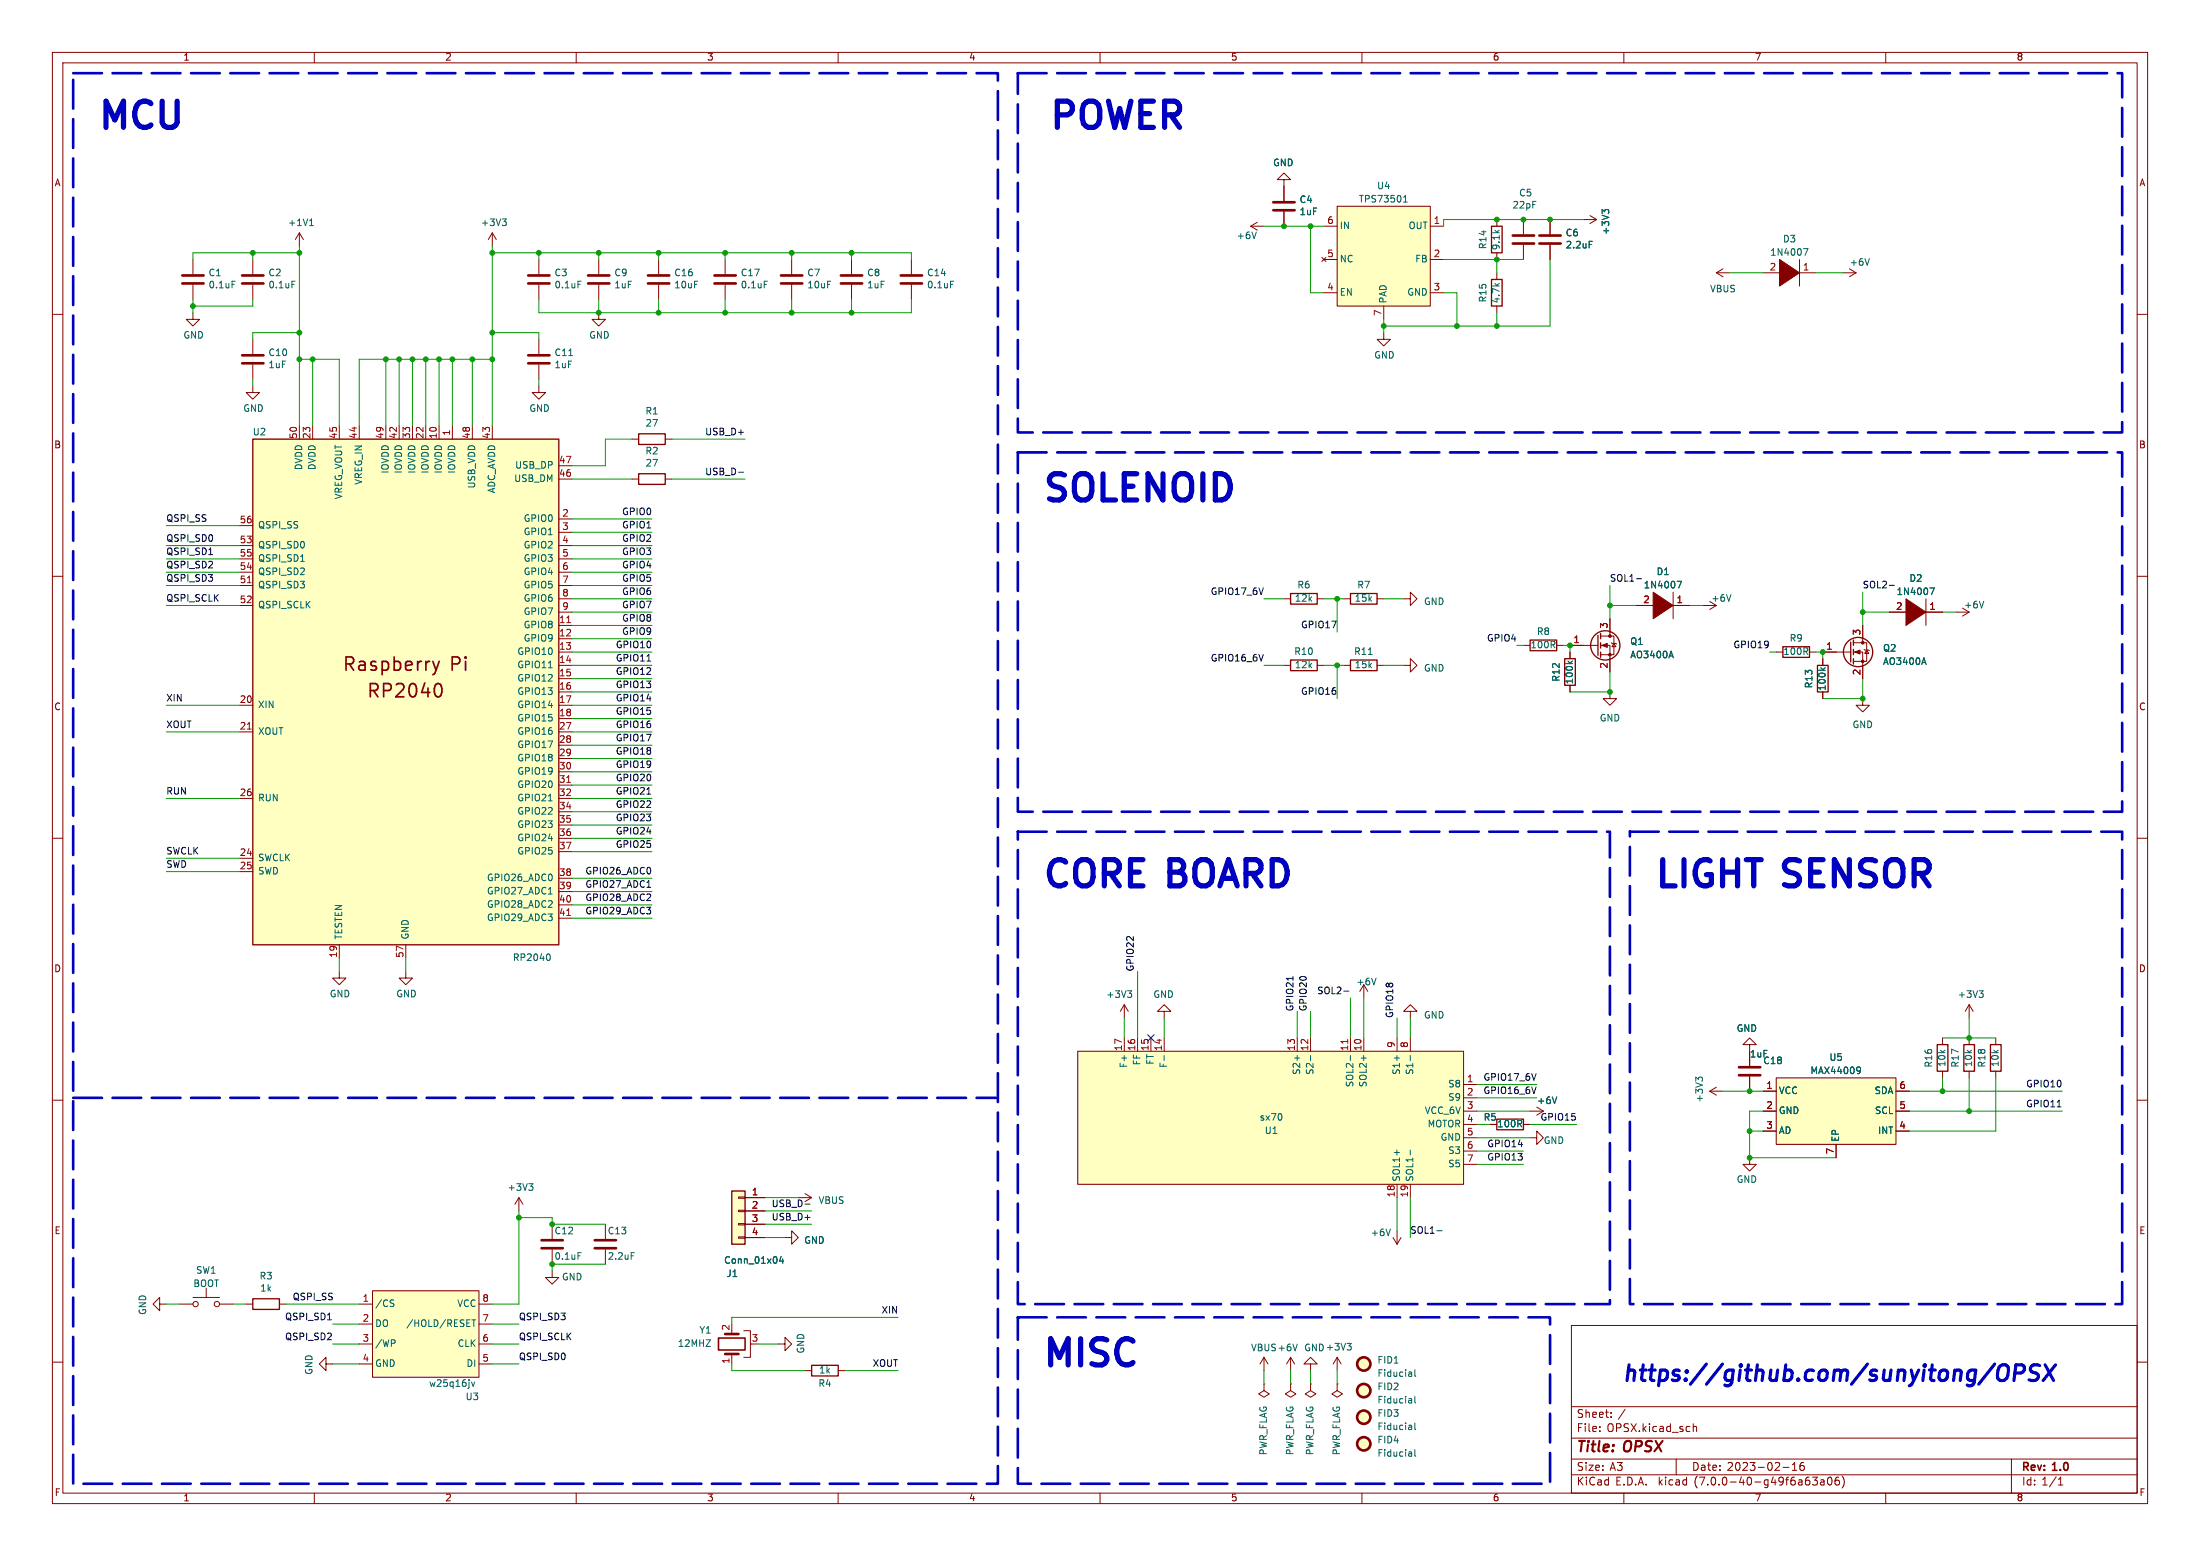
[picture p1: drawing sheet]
<svg xmlns="http://www.w3.org/2000/svg" width="420mm" height="297mm" viewBox="0 0 420 297" stroke-linecap="round" stroke-linejoin="round" font-family="sans-serif">
<g fill="none" stroke="#840000" stroke-width=".19">
<path d="M10 10h400v277h-400zM12 12h396v273h-396zM60 10v2M110 10v2M160 10v2M210 10v2M260 10v2M310 10v2M360 10v2M245.1 34.3h1.3l-1.3-1.3-1.3 1.3h1.3v4.1M255.3 39.4h17.7v19h-17.7zM10 60h2"/>
<path d="M36.8 59.7v1.3h1.3l-1.3 1.2-1.2-1.2h1.2M36.8 49.5v2.8M36.8 54.4v2.8M48.3 49.5v2.8M48.3 54.4v2.8M57.1 44.5v2.5M57.1 44.5l-.7 1.2M57.1 44.5l.8 1.2M94 44.5v2.5M94 44.5l-.8 1.2M94 44.5l.7 1.2M102.9 49.5v2.8"/>
<path d="M102.9 54.4v2.8M114.3 59.7v1.3h1.3l-1.3 1.2-1.3-1.2h1.3M114.3 49.5v2.8M114.3 54.4v2.8M125.7 49.5v2.8M125.7 54.4v2.8M138.4 49.5v2.8M138.4 54.4v2.8M151.1 49.5v2.8M151.1 54.4v2.8M162.6 49.5v2.8M162.6 54.4v2.8"/>
<path d="M174 49.5v2.8M174 54.4v2.8M238.8 43.2h2.5M238.8 43.2l1.2 .7M240 42.4l-1.2 .8M245.1 40.4v2.8M252.3 49.1l.8 .8M252.7 43.2h2.6M252.7 49.5h2.6M252.7 55.9h2.6M253.1 49.1l-.8 .8M264.2 58.4v2.6"/>
<path d="M273 43.2h2.6M273 49.5h2.6M273 55.9h2.6M285.7 41.9v1.3M285.7 48.3v1.2M285.7 52.1v1.2M285.7 58.4v1.3M290.8 41.9v2.8M290.8 46.7v2.8M295.9 41.9v2.8M295.9 46.7v2.8M302.3 41.9h2.5"/>
<path d="M303.5 41.1l1.3 .8M304.8 41.9l-1.3 .8M327.7 52.1h2.5M327.7 52.1l1.2 .7M328.9 51.3l-1.2 .8M336.5 52.1h3.9M342.9 52.1h3.8M343.5 49.5v5.1M351.8 52.1h2.5M353.1 51.3l1.2 .8M354.3 52.1l-1.2 .7M408 60h2"/>
<path d="M48.3 73.7v1.2h1.2l-1.2 1.3-1.3-1.3h1.3M48.3 64.8v2.8M48.3 69.6v2.8M102.9 73.7v1.2h1.2l-1.2 1.3-1.3-1.3h1.3M102.9 64.8v2.8M102.9 69.6v2.8M264.2 63.5v1.3h1.2l-1.2 1.2-1.3-1.2h1.3M57.1 81.3v2.5M59.7 81.3v2.5M64.8 81.3v2.5M68.6 81.3v2.5M73.7 81.3v2.5"/>
<path d="M76.2 81.3v2.5M78.7 81.3v2.5M81.3 81.3v2.5M83.8 81.3v2.5M86.4 81.3v2.5M90.2 81.3v2.5M94 81.3v2.5M106.7 99.1h2.5M106.7 91.4h2.5M106.7 88.9h2.5M120.6 91.4h1.3M120.6 83.8h1.3"/>
<path d="M127 91.4h1.3M127 83.8h1.3M10 110h2M45.7 115.6h2.6M45.7 104.1h2.6M45.7 106.7h2.6M45.7 111.8h2.6M45.7 109.2h2.6M45.7 100.3h2.6M106.7 119.4h2.5M106.7 101.6h2.5M106.7 104.1h2.5"/>
<path d="M106.7 106.7h2.5M106.7 111.8h2.5M106.7 109.2h2.5M106.7 114.3h2.5M106.7 116.8h2.5M245.1 114.3h1.3M251.5 114.3h1.2M256.5 114.3h1.3M262.9 114.3h1.3M268 114.3h1.2v-1.3l1.3 1.3-1.3 1.3v-1.3M307.3 118.1v3.3M312.4 115.6h3.8"/>
<path d="M318.8 115.6h3.8M319.4 113v5.1M325.1 115.6h2.6l-1.3 .7M355.6 119.4v3.3M360.7 116.8h3.8M367 116.8h3.8M367.7 114.3v5.1M373.4 116.8h2.5l-1.3 .8M408 110h2M45.7 134.6h2.6M45.7 139.7h2.6M106.7 124.5h2.5"/>
<path d="M106.7 121.9h2.5M106.7 127h2.5M106.7 129.5h2.5M106.7 132.1h2.5M106.7 134.6h2.5M106.7 137.2h2.5M106.7 139.7h2.5M245.1 127h1.3M251.5 127h1.2M256.5 127h1.3M262.9 127h1.3M268 127h1.2v-1.3l1.3 1.3-1.3 1.3v-1.3"/>
<path d="M290.8 123.2h1.3M297.2 123.2h1.2M299.7 123.2h5.4M299.7 124.5v1.2M299.7 130.8v1.3M305.6 123.2h1.7v5.1M305.6 121.4h2.5v3.6h-2.5M307.3 132.1v1.3h1.3l-1.3 1.2-1.2-1.2h1.2M307.6 122.7l1 .2M308.1 122.8l.4 .6h-.8zM339.1 124.5h1.3M345.4 124.5h1.3"/>
<path d="M348 125.7v1.3M348 132.1v1.3M348 124.5h5.3M353.8 124.5h1.8v5M353.8 122.7h2.6v3.5h-2.6M355.6 133.4v1.2h1.3l-1.3 1.3-1.3-1.3h1.3M355.9 124l1 .2M356.4 124.1l.3 .6h-.7zM10 160h2M45.7 152.4h2.6M106.7 152.4h2.5M106.7 142.2h2.5"/>
<path d="M106.7 144.8h2.5M106.7 147.3h2.5M106.7 149.9h2.5M106.7 154.9h2.5M106.7 157.5h2.5M408 160h2M45.7 163.8h2.6M45.7 166.4h2.6M106.7 160h2.5M106.7 162.6h2.5M106.7 167.6h2.5M106.7 170.2h2.5"/>
<path d="M106.7 172.7h2.5M106.7 175.3h2.5M64.8 185.4v1.3h1.2l-1.2 1.3-1.3-1.3h1.3M64.8 180.3v2.6M77.5 185.4v1.3h1.2l-1.2 1.3-1.3-1.3h1.3M77.5 180.3v2.6M214.6 191.8v2.5M214.6 198.1v2.6M214.6 191.8l-.7 1.2M214.6 191.8l.8 1.2M217.2 198.1v2.6M219.7 198.1v2.6"/>
<path d="M222.2 193h1.3l-1.3-1.2-1.2 1.2h1.2v1.3M222.2 198.1v2.6M247.6 198.1v2.6M250.2 198.1v2.6M257.8 198.1v2.6M260.3 188v2.5M260.3 198.1v2.6M260.3 188l-.7 1.2M260.3 188l.8 1.2M266.7 198.1v2.6M269.2 193h1.3l-1.3-1.2-1.2 1.2h1.2v1.3M269.2 198.1v2.6"/>
<path d="M334 199.4h1.3l-1.3-1.3-1.3 1.3h1.3v4.1M370.8 198.1v1.3M375.9 191.8l-.7 1.2M375.9 191.8v2.5M375.9 198.1v1.3M375.9 191.8l.8 1.2M381 198.1v1.3M10 210h2M205.7 200.7h73.7v25.4h-73.7zM279.4 212.1h2.5M279.4 207h2.5M279.4 209.6h2.5"/>
<path d="M279.4 214.6h2.5M279.4 217.2h2.5M279.4 219.7h2.5M290.8 214.6h1.3M292.1 217.2h1.3v-1.3l1.2 1.3-1.2 1.2v-1.2M292.1 212.1h2.5M293.4 211.3l1.2 .8M294.6 212.1l-1.2 .8M326.4 208.3l1.3 .7M326.4 208.3h2.5M327.7 207.5l-1.3 .8M334 205.5v2.8"/>
<path d="M336.5 208.3h2.6M336.5 212.1h2.6M336.5 215.9h2.6M339.1 205.7h22.8v12.7h-22.8zM350.5 218.4v2.6M361.9 208.3h2.6M361.9 212.1h2.6M361.9 215.9h2.6M370.8 204.5v1.2M375.9 204.5v1.2M381 204.5v1.2M408 210h2"/>
<path d="M99.1 228.6l-.8 1.3M99.1 228.6v2.5M99.1 228.6l.7 1.3M105.4 233.7v2.8M105.4 238.5v2.8M115.6 233.7v2.8M115.6 238.5v2.8M141 236.1h1.2v.2h-1.2zM141 233.6h1.2v.2h-1.2zM141 231h1.2v.3h-1.2zM141 228.5h1.2v.2h-1.2zM142.2 228.6h3.8"/>
<path d="M142.2 231.1h3.8M142.2 233.7h3.8M142.2 236.2h3.8M149.9 236.2h1.2v1.3l1.3-1.3-1.3-1.3v1.3M152.4 228.6h2.5M153.7 227.8l1.2 .8M154.9 228.6l-1.2 .8M265.9 236.2l.8 1.3M266.7 226.1v2.5M266.7 234.9v2.6M267.5 236.2l-.8 1.3M269.2 226.1v2.5"/>
<path d="M279.4 222.2h2.5M334 221v1.2h1.3l-1.3 1.3-1.3-1.3h1.3M10 260h2M30.5 248.9v-1.3l-1.3 1.3 1.3 1.3v-1.3h1.2M34.3 248.9h2.5M36.8 247.6h5.1M39.4 245.9v1.7M41.9 248.9h2.5M47 248.9h1.3M53.3 248.9h1.3M68.6 248.9h2.5M68.6 252.7h2.5"/>
<path d="M68.6 256.5h2.5M71.1 246.4h20.3v16.5h-20.3zM91.4 248.9h2.6M91.4 252.7h2.6M91.4 256.5h2.6M105.4 242.6v1.2h1.3l-1.3 1.3-1.3-1.3h1.3M139.7 254v.6M139.7 258.4v1.9M142 254h1.3v5.1h-1.3M148.6 256.5h1.3v-1.2l1.2 1.2-1.2 1.3v-1.3M241.3 259.1l.8 1.2M241.3 259.1v2.5"/>
<path d="M241.3 259.1l-.8 1.2M246.4 259.1l-.8 1.2M246.4 259.1v2.5M246.4 259.1l.7 1.2M255.3 259.1l-.8 1.2M255.3 259.1v2.5M255.3 259.1l.7 1.2M300 253h108v32h-108zM408 260h2M62.2 260.3v-1.2l-1.2 1.2 1.2 1.3v-1.3h1.3M68.6 260.3h2.5M91.4 260.3h2.6"/>
<path d="M153.7 261.6h1.2M160 261.6h1.3M241.3 264.2v1.2l1 .7-1 .6-1-.6 1-.7M241.3 264.2h.1M246.4 264.2v1.2l1 .7-1 .6-1-.6 1-.7M246.4 264.2h.1M250.2 264.2v1.2l1 .7-1 .6-1-.6 1-.7M250.2 264.2h.1M250.2 260.3h1.3l-1.3-1.2-1.3 1.2h1.3v1.3M255.3 264.2v1.2l1 .7-1 .6-1-.6 1-.7M255.3 264.2h.1M300 278.5h108"/>
<path d="M300 274.5h108M300 268.5h108M305.4 273.1v.2M305.4 272.3v.2M307.6 270.4v.2M307.6 269.6v.2M320 278.5v3M323.2 271.8v1.5M323.2 272.4l.3-.1h.3l.1 1M342.2 279.6l.4-.4v1.5M344.3 279.2a.59 .59 0 0 0-.7 .6v.6l.1 .2 .5 .1 .2-.2 .1-.5-.2-.2-.4-.1-.3 .3M384 278.5v6.5"/>
<path d="M60 285v2M110 285v2M160 285v2M210 285v2M260 285v2M300 281.5h108M310 285v2M340.4 280.1h1.1M342.2 280.7h.8M346 282h.9l-.5 .5 .5 .2v.6l-.2 .2-.6-.1M347.6 282.5h.6v1M348.2 282.8l-.5 .1a.29 .29 0 0 0-.2 .3 .29 .29 0 0 0 .2 .3l.5-.1"/>
<path d="M349 282.1l.2-.1a.8 .8 0 0 1 .6 .7 .8 .8 0 0 1-.6 .8l-.2-.2-.1-.4zM351 282a.59 .59 0 0 0-.7 .6v.6l.1 .2 .5 .1 .2-.2 .1-.5-.2-.2-.4-.1-.3 .3M351.7 281.7a1.72 1.72 0 0 1 0 2.3M360 285v2M393 283.5h.8M393 282.4l.4-.4v1.5"/>
<circle cx="37.3" cy="248.9" r=".51"/>
<circle cx="41.4" cy="248.9" r=".51"/>
</g>
<g fill="none" stroke="#840000" stroke-width=".51">
<path d="M243.1 38.6h4M34.8 54.1h4.1M34.8 52.6h4.1M46.2 54.1h4.1M46.2 52.6h4.1M100.8 54.1h4.1M100.8 52.6h4.1M112.3 54.1h4M112.3 52.6h4M123.7 54.1h4.1M123.7 52.6h4.1M136.4 54.1h4.1"/>
<path d="M136.4 52.6h4.1M149.1 54.1h4.1M149.1 52.6h4.1M160.5 54.1h4.1M160.5 52.6h4.1M172 54.1h4M172 52.6h4M243.1 40.1h4M288.8 46.5h4.1M288.8 45h4.1M293.9 46.5h4M293.9 45h4"/>
<path d="M46.2 69.3h4.1M46.2 67.8h4.1M100.8 69.3h4.1M100.8 67.8h4.1M332 205.2h4M332 203.7h4M103.4 238.3h4M103.4 236.7h4M113.5 238.3h4.1M113.5 236.7h4.1M138.4 258.4h2.6M138.4 254.6h2.6"/>
<circle cx="260.4" cy="275.6" r="1.27"/>
<circle cx="260.4" cy="265.4" r="1.27"/>
<circle cx="260.4" cy="270.5" r="1.27"/>
<circle cx="260.4" cy="260.3" r="1.27"/>
</g>
<path d="M137.2 255.4h5v2.3h-5z" fill="none" stroke="#840000" stroke-width=".3"/>
<g fill="none" stroke="#006464" stroke-width=".19">
<path d="M267.9 38.6h.8M267.9 37.7l.4-.4v1.3M44.3 53.7h.6M55.7 53.7h.6M59.1 43.1h.7M59.3 42l.2-.2v1.3M95.9 41.8h.8l-.5 .5M96.4 42.3l.3 .2v.3l-.3 .3M110.3 53.7h.6M145.9 53.7h.6M181.5 53.7h.6M239.8 44.3l-.4 1.3"/>
<path d="M303.4 46.1h.6M306.3 40.4l-.4-.4v.8M306.3 40.2l.3-.2h.3l.2 .2M344.3 47.5h.8l-.5 1.2M356.9 49.4l-.4 1.2M320.2 111h.8l-.5 1.2M330.5 113.5l-.5 1.3M368.4 112.2h.9l-.6 1.3M378.7 114.8l-.4 1.2M104.7 127.5h.7M299.3 126.2l.5 .5M300.2 126.2l-.5 .3"/>
<path d="M319 124.3l.4 1.3M347.6 127.5l.5 .4M348.4 127.5l-.4 .3M367.3 125.6l.4 1.2M104.7 152.9h.7M104.7 170.6h.7M104.7 182.1a.79 .79 0 0 1 0 1.2M215.3 189.1h.7l-.4 .5M215.8 189.6l.2 .2v.3l-.2 .3M262.7 186.7l-.4 1.3M377.8 189.1h.8l-.4 .5M378.4 189.6l.2 .2v.3l-.2 .3"/>
<path d="M222.2 201.5v.9M244.7 212.8v.8M247.6 201.5v.9M250.2 201.5v.9M257.8 201.5v.9M260.3 201.5v.9M266.7 201.5v.9M269.2 201.5v.9M269.2 219.5v1M297.2 209.4l-.4 1.3M324.2 206l-.5-.4v.8M324.2 205.8l.3-.2h.3l.2 .2"/>
<path d="M354.7 203.7h.4l.1 .2-.1 .7-.3 .3M355.2 204.2l-.1 .2-.4 .1M101 225.9h.7l-.4 .5M101.5 226.4l.2 .3v.3l-.2 .2M110.3 239.1h.6M120.5 239.1h.6M149.1 239.8l-.3 .9h.8M265.4 234.6l-.4 1.3M75 248.1l.2 .1M75.1 248.8l.1 .2-.1 .3M90.1 251.9h.7M90.4 251.9v1.3"/>
<path d="M149.4 240.3v.8M247.7 256.6l-.5 1.2M257.2 256.4h.7l-.4 .5M257.7 256.9l.2 .2v.4l-.2 .2M90 263.8l.3 .8 .3-.8M269.4 261.9l.1 .8M269.4 267l.1 .8M269.4 272.1l.1 .8M269.4 277.2l.1 .8M269.5 262.7h-.1M269.5 262.2h-.1M269.5 277.9l-.1 .1"/>
<path d="M269.5 277.4l-.1 .1M269.5 272.8l-.1 .1M269.5 272.3l-.1 .1M269.5 267.7l-.1 .1M269.5 267.3h-.1M270.1 261.5v1l.2 .2M270.1 266.5v1.1l.2 .2M270.1 271.6v1.1l.2 .2M270.1 276.7v1.1l.2 .2"/>
</g>
<g fill="none" stroke="#840000" stroke-width=".25">
<path d="M284.7 53.3h2.1v5.1h-2.1zM284.7 43.2h2.1v5.1h-2.1zM48.3 83.8h58.4v96.5h-58.4zM121.9 90.4h5.1v2.1h-5.1zM121.9 82.8h5.1v2h-5.1zM246.4 113.3h5.1v2h-5.1zM257.8 113.3h5.1v2h-5.1zM246.4 126h5.1v2h-5.1zM257.8 126h5.1v2h-5.1zM292.1 122.2h5.1v2h-5.1zM298.7 125.7h2v5.1h-2zM305.1 121.3v3.8"/>
<path d="M305.6 120.9v1M305.6 122.7v1M305.6 124.5v1M340.4 123.4h5v2.1h-5zM347 127h2v5.1h-2zM353.3 122.6v3.8M353.8 122.2v1M353.8 124v1M353.8 125.7v1M369.8 199.4h2.1v5.1h-2.1zM374.9 199.4h2v5.1h-2zM380 199.4h2v5.1h-2z"/>
<path d="M285.7 213.6h5.1v2h-5.1zM139.7 227.3h2.5v10.2h-2.5zM48.3 247.9h5v2h-5zM154.9 260.6h5.1v2h-5.1z"/>
<circle cx="306.5" cy="123.2" r="2.79"/>
<circle cx="354.7" cy="124.5" r="2.79"/>
</g>
<g fill="#ffffc2" stroke="#ffffc2" stroke-width=".19">
<path d="M71.1 246.4h20.3v16.5h-20.3z"/>
<path d="M48.3 83.8h58.4v96.5h-58.4z"/>
<path d="M255.3 39.4h17.7v19h-17.7z"/>
<path d="M339.1 205.7h22.8v12.7h-22.8z"/>
<path d="M205.7 200.7h73.7v25.4h-73.7z"/>
<path d="M139.7 227.3h2.5v10.2h-2.5z"/>
<circle cx="260.4" cy="260.3" r="1.27"/>
<circle cx="260.4" cy="275.6" r="1.27"/>
<circle cx="260.4" cy="270.5" r="1.27"/>
<circle cx="260.4" cy="265.4" r="1.27"/>
</g>
<path d="M82.6 126.2l.6 1.7M83.2 127.9l-.2 .6-.4 .3M83.8 130.5a1.59 1.59 0 0 1 0 2.5M83.8 126.2l-.6 1.7" fill="none" stroke="#840000" stroke-width=".32"/>
<path d="M47.2 111.2h.8M108.2 118.8h.7M47.2 139.2h.8M108.2 149.3h.7M108.2 174.7h.7M257.3 198.4v.7" fill="none" stroke="#a90000" stroke-width=".19"/>
<g fill="#840000" stroke="#840000" stroke-width=".19">
<path d="M339.7 49.5l3.8 2.6-3.8 2.5z"/>
<path d="M315.6 113l3.8 2.6-3.8 2.5z"/>
<path d="M305.8 123.2l1-.4v.8z"/>
<path d="M363.9 114.3l3.8 2.5-3.8 2.6z"/>
<path d="M354.1 124.5l1-.4v.7z"/>
<circle cx="307.3" cy="125" r=".25"/>
<circle cx="307.3" cy="121.4" r=".25"/>
<circle cx="355.6" cy="126.2" r=".25"/>
<circle cx="355.6" cy="122.7" r=".25"/>
</g>
<g fill="none" stroke="#0f0f0f" stroke-width=".19">
<path d="M141 90.1h.9M241.2 112.2l-.4 1.3M312.4 110.5h1M360.7 111.7h.9M123.5 126.2h.7M241.2 124.9l-.4 1.3M123.5 151.6h.7M123.5 169.4h.7M256.5 189.2h1M293.2 204.9l-.4 1.3M293.2 207.5l-.4 1.2M392.7 211.3h.8"/>
<path d="M153.7 229.8h.9M274.3 234.9h1M62.5 251.9h.8"/>
</g>
<path d="M382 260.6l.3-.1h.5l.3 .1a2.13 2.13 0 0 1-.3 2.8l-.9 .1M384.6 262.1h1.2a.83 .83 0 0 0 .7-.7 .83 .83 0 0 0-.5-.9h-1.2l-.3 3M389.4 260.6a1.27 1.27 0 0 0-1.6 .2 .67 .67 0 0 0 .3 1.1l.5 .2a.73 .73 0 0 1 .6 .8 .73 .73 0 0 1-.7 .6l-1.2-.1M390.4 260.5l1.6 3M392.4 260.5l-2.4 3" fill="none" stroke="#0000c2" stroke-width=".6"/>
<path d="M14 14h176.5v269.2h-176.5v-269.2M194.3 14h210.8v68.6h-210.8v-68.6M194.3 86.4h210.8v68.5h-210.8v-68.5M194.3 158.8h113v90.1h-113v-90.1M311.1 158.8h94v90.1h-94v-90.1M14 209.6h176.5M194.3 251.5h101.6v31.7h-101.6v-31.7" fill="none" stroke="#0000c2" stroke-width=".5" stroke-dasharray="5.5 2"/>
<g fill="none" stroke="#009600" stroke-width=".19">
<path d="M36.8 57.2v2.5M48.3 48.3v1.2M48.3 57.2v1.2h-11.5M57.1 48.3h-20.3v1.2M57.1 47v34.3M94 47v34.3M94 48.3h80v1.2M102.9 48.3v1.2M102.9 57.2v2.5h71.1v-2.5M114.3 48.3v1.2M114.3 57.2v2.5M125.7 48.3v1.2"/>
<path d="M125.7 57.2v2.5M138.4 48.3v1.2M138.4 57.2v2.5M151.1 48.3v1.2M151.1 57.2v2.5M162.6 48.3v1.2M162.6 57.2v2.5M241.3 43.2h11.4M250.2 43.2v12.7h2.5M275.6 49.5h15.2M275.6 55.9h2.5v6.3M285.7 49.5v2.6"/>
<path d="M285.7 59.7v2.5M295.9 49.5v12.7h-31.7M302.3 41.9h-26.7v1.3M330.2 52.1h6.3M346.7 52.1h5.1M48.3 72.4v1.3M57.1 63.5h-8.8v1.3M57.1 68.6h7.7v12.7M59.7 68.6v12.7M73.7 68.6v12.7M76.2 68.6v12.7M78.7 68.6v12.7"/>
<path d="M81.3 68.6v12.7M83.8 68.6v12.7M86.4 68.6v12.7M90.2 68.6v12.7M94 63.5h8.9v1.3M94 68.6h-25.4v12.7M102.9 72.4v1.3M264.2 61v2.5M109.2 91.4h11.4M109.2 99.1h15.3M120.6 83.8h-5v5.1h-6.4M128.3 83.8h13.9"/>
<path d="M128.3 91.4h13.9M31.7 115.6h14M31.7 104.1h14M31.7 100.3h14M31.7 111.8h14M31.7 109.2h14M31.7 106.7h14M109.2 114.3h15.3M109.2 104.1h15.3M109.2 116.8h15.3M109.2 111.8h15.3M109.2 109.2h15.3"/>
<path d="M109.2 106.7h15.3M109.2 101.6h15.3M109.2 119.4h15.3M241.3 114.3h3.8M252.7 114.3h3.8M255.3 114.3v6.4M264.2 114.3h3.8M307.3 115.6h5.1M307.3 111.8v6.3M322.6 115.6h2.5M355.6 113v6.4M355.6 116.8h5.1"/>
<path d="M370.8 116.8h2.6M31.7 134.6h14M31.7 139.7h14M109.2 127h15.3M109.2 134.6h15.3M109.2 139.7h15.3M109.2 132.1h15.3M109.2 124.5h15.3M109.2 137.2h15.3M109.2 129.5h15.3M109.2 121.9h15.3M241.3 127h3.8"/>
<path d="M252.7 127h3.8M255.3 127v6.4M264.2 127h3.8M289.6 123.2h1.2M298.4 123.2h1.3v1.3M307.3 128.3v3.8h-7.6M337.8 124.5h1.3M346.7 124.5h1.3v1.2M355.6 129.5v3.9h-7.6M31.7 152.4h14M109.2 152.4h15.3M109.2 144.8h15.3"/>
<path d="M109.2 142.2h15.3M109.2 154.9h15.3M109.2 147.3h15.3M109.2 149.9h15.3M109.2 157.5h15.3M31.7 163.8h14M31.7 166.4h14M109.2 160h15.3M109.2 162.6h15.3M109.2 167.6h15.3M109.2 175.3h15.3M109.2 170.2h15.3"/>
<path d="M109.2 172.7h15.3M64.8 182.9v2.5M77.5 182.9v2.5M214.6 194.3v3.8M217.2 185.4v12.7M222.2 194.3v3.8M247.6 193v5.1M250.2 193v5.1M257.8 190.5v7.6M260.3 190.5v7.6M266.7 194.3v3.8M269.2 194.3v3.8"/>
<path d="M370.8 198.1h10.2M375.9 194.3v3.8M281.9 219.7h8.9M281.9 209.6h11.5M281.9 217.2h10.2M281.9 212.1h10.2M281.9 214.6h2.6M281.9 207h11.5M292.1 214.6h8.9M328.9 208.3h7.6M334 215.9h2.5M336.5 212.1h-2.5v8.9h16.5"/>
<path d="M364.5 212.1h29.2M364.5 208.3h29.2M370.8 205.7v2.6M375.9 205.7v6.4M381 205.7v10.2h-16.5M99.1 232.4h6.3v1.3h10.2M99.1 231.1v17.8h-5.1M146 228.6h6.4M146 231.1h8.9M146 233.7h8.9M146 236.2h3.9M266.7 228.6v6.3"/>
<path d="M269.2 228.6v7.6M281.9 222.2h8.9M31.7 248.9h2.6M44.4 248.9h2.6M54.6 248.9h14M63.5 256.5h5.1M63.5 252.7h5.1M94 256.5h5.1M94 252.7h5.1M115.6 241.3h-10.2v1.3M144.8 256.5h3.8M171.4 251.5h-31.7v1.2"/>
<path d="M63.5 260.3h5.1M94 260.3h5.1M139.7 260.3v1.3h14M161.3 261.6h10.1M241.3 261.6v2.6M246.4 261.6v2.6M250.2 261.6v2.6M255.3 261.6v2.6"/>
</g>
<path d="M219.1 197.5l1.2 1.2M220.3 197.5l-1.2 1.2" fill="none" stroke="#000084" stroke-width=".19"/>
<g fill="#009600" stroke="#009600" stroke-width=".19">
<circle cx="76.2" cy="68.6" r=".46"/>
<circle cx="78.7" cy="68.6" r=".46"/>
<circle cx="81.3" cy="68.6" r=".46"/>
<circle cx="83.8" cy="68.6" r=".46"/>
<circle cx="86.4" cy="68.6" r=".46"/>
<circle cx="73.7" cy="68.6" r=".46"/>
<circle cx="48.3" cy="48.3" r=".46"/>
<circle cx="57.1" cy="48.3" r=".46"/>
<circle cx="90.2" cy="68.6" r=".46"/>
<circle cx="57.1" cy="68.6" r=".46"/>
<circle cx="59.7" cy="68.6" r=".46"/>
<circle cx="57.1" cy="63.5" r=".46"/>
<circle cx="36.8" cy="58.4" r=".46"/>
<circle cx="125.7" cy="59.7" r=".46"/>
<circle cx="125.7" cy="48.3" r=".46"/>
<circle cx="162.6" cy="48.3" r=".46"/>
<circle cx="162.6" cy="59.7" r=".46"/>
<circle cx="138.4" cy="59.7" r=".46"/>
<circle cx="138.4" cy="48.3" r=".46"/>
<circle cx="151.1" cy="59.7" r=".46"/>
<circle cx="151.1" cy="48.3" r=".46"/>
<circle cx="114.3" cy="48.3" r=".46"/>
<circle cx="102.9" cy="48.3" r=".46"/>
<circle cx="94" cy="68.6" r=".46"/>
<circle cx="114.3" cy="59.7" r=".46"/>
<circle cx="94" cy="48.3" r=".46"/>
<circle cx="94" cy="63.5" r=".46"/>
<circle cx="255.3" cy="127" r=".46"/>
<circle cx="255.3" cy="114.3" r=".46"/>
<circle cx="99.1" cy="232.4" r=".46"/>
<circle cx="105.4" cy="233.7" r=".46"/>
<circle cx="105.4" cy="241.3" r=".46"/>
<circle cx="299.7" cy="123.2" r=".46"/>
<circle cx="307.3" cy="115.6" r=".46"/>
<circle cx="285.7" cy="49.5" r=".46"/>
<circle cx="278.1" cy="62.2" r=".46"/>
<circle cx="264.2" cy="62.2" r=".46"/>
<circle cx="285.7" cy="62.2" r=".46"/>
<circle cx="307.3" cy="132.1" r=".46"/>
<circle cx="348" cy="124.5" r=".46"/>
<circle cx="355.6" cy="133.4" r=".46"/>
<circle cx="355.6" cy="116.8" r=".46"/>
<circle cx="245.1" cy="43.2" r=".46"/>
<circle cx="290.8" cy="41.9" r=".46"/>
<circle cx="285.7" cy="41.9" r=".46"/>
<circle cx="250.2" cy="43.2" r=".46"/>
<circle cx="295.9" cy="41.9" r=".46"/>
<circle cx="370.8" cy="208.3" r=".46"/>
<circle cx="375.9" cy="212.1" r=".46"/>
<circle cx="375.9" cy="198.1" r=".46"/>
<circle cx="334" cy="221" r=".46"/>
<circle cx="334" cy="208.3" r=".46"/>
<circle cx="334" cy="215.9" r=".46"/>
</g>
<g font-size="7" fill="#0000c2">
<text x="19" y="25.4">MCU</text>
<text x="200.7" y="25.4">POWER</text>
<text x="199.4" y="96.5">SOLENOID</text>
<text x="199.4" y="170.2">CORE BOARD</text>
<text x="316.2" y="170.2">LIGHT SENSOR</text>
<text x="199.4" y="261.6">MISC</text>
</g>
<text font-size="4.2" fill="#0000c2" x="309.9" y="264.2">https://github.com/sunyitong/OPSX</text>
<g font-size="3.5" fill="#840000">
<text x="65.3" y="128.7">Raspberry</text>
<text x="85.9" y="128.7">Pi</text>
<text x="69.9" y="133.7">RP2040</text>
</g>
<g font-size="2.8" fill="#840000">
<text x="301" y="277.8">Title:</text>
<text x="310.1" y="277.8">OPSX</text>
</g>
<g font-size="2.1" fill="#840000">
<text x="301" y="273.6">File:</text>
<text x="301" y="270.9">Sheet:</text>
<text x="306.8" y="273.6">OPSX.kicad_sch</text>
<text x="308.9" y="270.9">/</text>
<text x="301" y="281">Size:</text>
<text x="307.3" y="281">A3</text>
<text x="323" y="281">Date:</text>
<text x="329.7" y="281">2023-02-16</text>
<text x="386" y="281.2">Rev:</text>
<text x="392" y="281.2">1.0</text>
<text x="301" y="283.8">KiCad</text>
<text x="308.4" y="283.8">E.D.A.</text>
<text x="316.6" y="283.8">kicad</text>
<text x="323.6" y="283.8">(7.0.0-40-g49f6a63a06)</text>
<text x="386" y="283.8">Id: 1/1</text>
</g>
<g font-size="1.8" fill="#840000">
<text x="35" y="11.8">1</text>
<text x="85" y="11.8">2</text>
<text x="135" y="11.8">3</text>
<text x="185" y="11.8">4</text>
<text x="235" y="11.8">5</text>
<text x="285" y="11.8">6</text>
<text x="335" y="11.8">7</text>
<text x="385" y="11.8">8</text>
<text x="10.4" y="35.8">A</text>
<text x="408.4" y="35.8">A</text>
<text x="10.3" y="85.8">B</text>
<text x="408.3" y="85.8">B</text>
<text x="10.3" y="135.8">C</text>
<text x="408.3" y="135.8">C</text>
<text x="10.3" y="185.8">D</text>
<text x="408.3" y="185.8">D</text>
<text x="283.2" y="214.2">R5</text>
<text x="10.4" y="235.8">E</text>
<text x="408.3" y="235.8">E</text>
<text x="10.4" y="285.8">F</text>
<text x="35" y="286.8">1</text>
<text x="85" y="286.8">2</text>
<text x="135" y="286.8">3</text>
<text x="185" y="286.8">4</text>
<text x="235" y="286.8">5</text>
<text x="285" y="286.8">6</text>
<text x="335" y="286.8">7</text>
<text x="385" y="286.8">8</text>
<text x="408.4" y="285.8">F</text>
</g>
<g font-size="1.8" fill="#006464">
<text x="243" y="32">GND</text>
<text x="248" y="39">C4</text>
<text x="248" y="41.3">1uF</text>
<text x="259.3" y="38.9">TPS73501</text>
<text x="262.8" y="36.4">U4</text>
<text x="288.7" y="40.1">22pF</text>
<text x="289.9" y="37.8">C5</text>
<text x="54.9" y="43.4">+1V1</text>
<text x="91.8" y="43.4">+3V3</text>
<text x="236" y="45.9">+6V</text>
<text x="255.8" y="44">IN</text>
<text x="268.8" y="44">OUT</text>
<text x="284" y="47.6" transform="rotate(-90 284 47.6)">R14</text>
<text x="286.6" y="47.8" transform="rotate(-90 286.6 47.8)">9.1k</text>
<text x="298.8" y="45.4">C6</text>
<text x="298.8" y="47.7">2.2uF</text>
<text x="307.5" y="44.9" transform="rotate(-90 307.5 44.9)">+3V3</text>
<text x="340.3" y="46.5">D3</text>
<text x="39.8" y="53">C1</text>
<text x="51.2" y="53">C2</text>
<text x="105.8" y="53">C3</text>
<text x="117.2" y="53">C9</text>
<text x="128.7" y="53">C16</text>
<text x="141.4" y="53">C17</text>
<text x="154.1" y="53">C7</text>
<text x="165.5" y="53">C8</text>
<text x="176.9" y="53">C14</text>
<text x="255.8" y="50.4">NC</text>
<text x="270.1" y="50.4">FB</text>
<text x="337.9" y="49.1">1N4007</text>
<text x="353.1" y="51">+6V</text>
<text x="39.8" y="55.3">0.1uF</text>
<text x="51.2" y="55.3">0.1uF</text>
<text x="105.8" y="55.3">0.1uF</text>
<text x="117.2" y="55.3">1uF</text>
<text x="128.7" y="55.3">10uF</text>
<text x="141.4" y="55.3">0.1uF</text>
<text x="154.1" y="55.3">10uF</text>
<text x="165.5" y="55.3">1uF</text>
<text x="176.9" y="55.3">0.1uF</text>
<text x="255.8" y="56.7">EN</text>
<text x="265" y="57.9" transform="rotate(-90 265 57.9)">PAD</text>
<text x="268.5" y="56.7">GND</text>
<text x="284" y="57.8" transform="rotate(-90 284 57.8)">R15</text>
<text x="286.6" y="58" transform="rotate(-90 286.6 58)">4.7k</text>
<text x="326.4" y="56.1">VBUS</text>
<text x="35" y="64.9">GND</text>
<text x="112.4" y="64.9">GND</text>
<text x="51.2" y="68.2">C10</text>
<text x="51.2" y="70.5">1uF</text>
<text x="105.8" y="68.2">C11</text>
<text x="105.8" y="70.5">1uF</text>
<text x="262.3" y="68.7">GND</text>
<text x="46.4" y="78.9">GND</text>
<text x="48.2" y="83.4">U2</text>
<text x="101" y="78.9">GND</text>
<text x="123.2" y="79.4">R1</text>
<text x="123.2" y="81.7">27</text>
<text x="58" y="89.9" transform="rotate(-90 58 89.9)">DVDD</text>
<text x="60.5" y="89.9" transform="rotate(-90 60.5 89.9)">DVDD</text>
<text x="98.2" y="89.7">USB_DP</text>
<text x="123.2" y="87">R2</text>
<text x="123.2" y="89.3">27</text>
<text x="65.6" y="95.4" transform="rotate(-90 65.6 95.4)">VREG_VOUT</text>
<text x="69.4" y="92.6" transform="rotate(-90 69.4 92.6)">VREG_IN</text>
<text x="74.5" y="90.5" transform="rotate(-90 74.5 90.5)">IOVDD</text>
<text x="77" y="90.5" transform="rotate(-90 77 90.5)">IOVDD</text>
<text x="79.6" y="90.5" transform="rotate(-90 79.6 90.5)">IOVDD</text>
<text x="82.1" y="90.5" transform="rotate(-90 82.1 90.5)">IOVDD</text>
<text x="84.6" y="90.5" transform="rotate(-90 84.6 90.5)">IOVDD</text>
<text x="87.2" y="90.5" transform="rotate(-90 87.2 90.5)">IOVDD</text>
<text x="91" y="93.4" transform="rotate(-90 91 93.4)">USB_VDD</text>
<text x="94.8" y="94.3" transform="rotate(-90 94.8 94.3)">ADC_AVDD</text>
<text x="98" y="92.3">USB_DM</text>
<text x="49.3" y="101.2">QSPI_SS</text>
<text x="99.9" y="99.9">GPIO0</text>
<text x="49.3" y="105">QSPI_SD0</text>
<text x="49.3" y="107.5">QSPI_SD1</text>
<text x="99.9" y="102.4">GPIO1</text>
<text x="99.9" y="105">GPIO2</text>
<text x="99.9" y="107.5">GPIO3</text>
<text x="49.3" y="112.6">QSPI_SD3</text>
<text x="49.3" y="110">QSPI_SD2</text>
<text x="99.9" y="110">GPIO4</text>
<text x="99.9" y="112.6">GPIO5</text>
<text x="247.6" y="112.6">R6</text>
<text x="259" y="112.6">R7</text>
<text x="313.7" y="112.6">1N4007</text>
<text x="316.2" y="110">D1</text>
<text x="362" y="113.9">1N4007</text>
<text x="364.5" y="111.3">D2</text>
<text x="49.3" y="116.4">QSPI_SCLK</text>
<text x="99.9" y="115.1">GPIO6</text>
<text x="99.9" y="117.7">GPIO7</text>
<text x="247.1" y="115.1">12k</text>
<text x="258.6" y="115.1">15k</text>
<text x="271.8" y="115.8">GND</text>
<text x="326.6" y="115.1">+6V</text>
<text x="374.9" y="116.4">+6V</text>
<text x="98.6" y="125.3">GPIO10</text>
<text x="99.9" y="120.2">GPIO8</text>
<text x="99.9" y="122.7">GPIO9</text>
<text x="247" y="125.3">R10</text>
<text x="258.4" y="125.3">R11</text>
<text x="292.1" y="124">100R</text>
<text x="293.3" y="121.5">R8</text>
<text x="311.2" y="123.4">Q1</text>
<text x="311.2" y="125.9">AO3400A</text>
<text x="340.4" y="125.3">100R</text>
<text x="341.6" y="122.7">R9</text>
<text x="359.4" y="124.7">Q2</text>
<text x="98.6" y="127.8">GPIO11</text>
<text x="98.6" y="130.4">GPIO12</text>
<text x="247.1" y="127.8">12k</text>
<text x="258.6" y="127.8">15k</text>
<text x="271.8" y="128.5">GND</text>
<text x="298" y="130.2" transform="rotate(-90 298 130.2)">R12</text>
<text x="300.5" y="130.7" transform="rotate(-90 300.5 130.7)">100k</text>
<text x="346.3" y="131.4" transform="rotate(-90 346.3 131.4)">R13</text>
<text x="348.8" y="131.9" transform="rotate(-90 348.8 131.9)">100k</text>
<text x="359.4" y="127.2">AO3400A</text>
<text x="49.3" y="135.4">XIN</text>
<text x="98.6" y="132.9">GPIO13</text>
<text x="98.6" y="135.4">GPIO14</text>
<text x="98.6" y="138">GPIO15</text>
<text x="305.3" y="138">GND</text>
<text x="49.3" y="140.5">XOUT</text>
<text x="98.6" y="140.5">GPIO16</text>
<text x="98.6" y="143.1">GPIO17</text>
<text x="353.6" y="139.3">GND</text>
<text x="98.6" y="145.6">GPIO18</text>
<text x="98.6" y="148.1">GPIO19</text>
<text x="49.3" y="153.2">RUN</text>
<text x="98.6" y="150.7">GPIO20</text>
<text x="98.6" y="153.2">GPIO21</text>
<text x="98.6" y="155.8">GPIO22</text>
<text x="98.6" y="158.3">GPIO23</text>
<text x="98.6" y="160.8">GPIO24</text>
<text x="49.3" y="164.7">SWCLK</text>
<text x="49.3" y="167.2">SWD</text>
<text x="98.6" y="163.4">GPIO25</text>
<text x="92.8" y="168.5">GPIO26_ADC0</text>
<text x="92.8" y="171">GPIO27_ADC1</text>
<text x="92.8" y="173.5">GPIO28_ADC2</text>
<text x="65.6" y="179.3" transform="rotate(-90 65.6 179.3)">TESTEN</text>
<text x="78.3" y="179.3" transform="rotate(-90 78.3 179.3)">GND</text>
<text x="92.8" y="176.1">GPIO29_ADC3</text>
<text x="97.8" y="183.7">RP2040</text>
<text x="62.9" y="190.6">GND</text>
<text x="75.6" y="190.6">GND</text>
<text x="211.1" y="190.7">+3V3</text>
<text x="220.1" y="190.7">GND</text>
<text x="258.9" y="188.3">+6V</text>
<text x="373.7" y="190.7">+3V3</text>
<text x="271.8" y="194.7">GND</text>
<text x="331.5" y="197.2">GND</text>
<text x="215.5" y="204" transform="rotate(-90 215.5 204)">F+</text>
<text x="218" y="203.5" transform="rotate(-90 218 203.5)">FF</text>
<text x="220.5" y="203.4" transform="rotate(-90 220.5 203.4)">FT</text>
<text x="223.1" y="204" transform="rotate(-90 223.1 204)">F-</text>
<text x="334" y="202.1">1uF</text>
<text x="336.6" y="203.4">C18</text>
<text x="349.2" y="202.8">U5</text>
<text x="369.1" y="203.8" transform="rotate(-90 369.1 203.8)">R16</text>
<text x="371.7" y="203.7" transform="rotate(-90 371.7 203.7)">10k</text>
<text x="374.2" y="203.8" transform="rotate(-90 374.2 203.8)">R17</text>
<text x="376.7" y="203.7" transform="rotate(-90 376.7 203.7)">10k</text>
<text x="379.3" y="203.8" transform="rotate(-90 379.3 203.8)">R18</text>
<text x="381.8" y="203.7" transform="rotate(-90 381.8 203.7)">10k</text>
<text x="248.5" y="205.3" transform="rotate(-90 248.5 205.3)">S2+</text>
<text x="251" y="205.3" transform="rotate(-90 251 205.3)">S2-</text>
<text x="258.6" y="207.6" transform="rotate(-90 258.6 207.6)">SOL2-</text>
<text x="261.2" y="207.6" transform="rotate(-90 261.2 207.6)">SOL2+</text>
<text x="267.5" y="205.3" transform="rotate(-90 267.5 205.3)">S1+</text>
<text x="270.1" y="205.3" transform="rotate(-90 270.1 205.3)">S1-</text>
<text x="276.3" y="207.8">S8</text>
<text x="339.6" y="209.1">VCC</text>
<text x="345.6" y="205.3">MAX44009</text>
<text x="357.7" y="209.1">SDA</text>
<text x="240.4" y="214.2">sx70</text>
<text x="271.9" y="212.9">VCC_6V</text>
<text x="272.4" y="215.5">MOTOR</text>
<text x="276.3" y="210.4">S9</text>
<text x="285.8" y="215.5">100R</text>
<text x="293.4" y="211">+6V</text>
<text x="325.4" y="210.5" transform="rotate(-90 325.4 210.5)">+3V3</text>
<text x="339.6" y="212.9">GND</text>
<text x="357.8" y="212.9">SCL</text>
<text x="241.4" y="216.7">U1</text>
<text x="274.9" y="218">GND</text>
<text x="276.3" y="220.5">S3</text>
<text x="294.6" y="218.6">GND</text>
<text x="339.6" y="216.7">AD</text>
<text x="351.3" y="217.9" transform="rotate(-90 351.3 217.9)">EP</text>
<text x="358.4" y="216.7">INT</text>
<text x="96.8" y="227.6">+3V3</text>
<text x="267.5" y="225.6" transform="rotate(-90 267.5 225.6)">SOL1+</text>
<text x="270.1" y="225.6" transform="rotate(-90 270.1 225.6)">SOL1-</text>
<text x="276.3" y="223.1">S5</text>
<text x="331.5" y="226.1">GND</text>
<text x="156.2" y="230.1">VBUS</text>
<text x="105.8" y="235.9">C12</text>
<text x="116" y="235.9">C13</text>
<text x="153.5" y="237.7">GND</text>
<text x="261.6" y="236.2">+6V</text>
<text x="36.9" y="245.9">BOOT</text>
<text x="37.4" y="243.4">SW1</text>
<text x="49.5" y="244.5">R3</text>
<text x="105.8" y="240.7">0.1uF</text>
<text x="107.2" y="244.7">GND</text>
<text x="116" y="240.7">2.2uF</text>
<text x="138.2" y="241.5">Conn_01x04</text>
<text x="138.7" y="244">J1</text>
<text x="28.2" y="251" transform="rotate(-90 28.2 251)">GND</text>
<text x="49.6" y="246.8">1k</text>
<text x="71.6" y="249.7">/CS</text>
<text x="87.2" y="249.7">VCC</text>
<text x="71.6" y="253.6">DO</text>
<text x="71.6" y="257.4">/WP</text>
<text x="77.4" y="253.6">/HOLD/RESET</text>
<text x="87.2" y="257.4">CLK</text>
<text x="129.3" y="257.4">12MHZ</text>
<text x="133.5" y="254.8">Y1</text>
<text x="59.9" y="262.5" transform="rotate(-90 59.9 262.5)">GND</text>
<text x="71.6" y="261.2">GND</text>
<text x="88.9" y="261.2">DI</text>
<text x="153.8" y="258.4" transform="rotate(-90 153.8 258.4)">GND</text>
<text x="156.3" y="262.4">1k</text>
<text x="238.8" y="258.2">VBUS+6V</text>
<text x="248.9" y="258.2">GND+3V3</text>
<text x="262.9" y="260.5">FID1</text>
<text x="262.9" y="263.1">Fiducial</text>
<text x="81.9" y="265">w25q16jv</text>
<text x="88.8" y="267.5">U3</text>
<text x="156.2" y="265">R4</text>
<text x="262.9" y="265.6">FID2</text>
<text x="262.9" y="268.2">Fiducial</text>
<text x="262.9" y="275.8">FID4</text>
<text x="262.9" y="270.7">FID3</text>
<text x="262.9" y="273.2">Fiducial</text>
<text x="242.1" y="277.8" transform="rotate(-90 242.1 277.8)">PWR_FLAG</text>
<text x="247.2" y="277.8" transform="rotate(-90 247.2 277.8)">PWR_FLAG</text>
<text x="251" y="277.8" transform="rotate(-90 251 277.8)">PWR_FLAG</text>
<text x="256.1" y="277.8" transform="rotate(-90 256.1 277.8)">PWR_FLAG</text>
<text x="262.9" y="278.3">Fiducial</text>
</g>
<g font-size="1.8" fill="#a90000">
<text x="253.3" y="42.9">6</text>
<text x="273.7" y="42.9">1</text>
<text x="253.3" y="49.3">5</text>
<text x="273.7" y="49.3">2</text>
<text x="337.8" y="51.8">2</text>
<text x="344.1" y="51.8">1</text>
<text x="253.3" y="55.6">4</text>
<text x="273.7" y="55.6">3</text>
<text x="263.9" y="60.4" transform="rotate(-90 263.9 60.4)">7</text>
<text x="56.9" y="83.8" transform="rotate(-90 56.9 83.8)">50</text>
<text x="59.4" y="83.8" transform="rotate(-90 59.4 83.8)">23</text>
<text x="64.5" y="83.8" transform="rotate(-90 64.5 83.8)">45</text>
<text x="68.3" y="83.8" transform="rotate(-90 68.3 83.8)">44</text>
<text x="73.4" y="83.8" transform="rotate(-90 73.4 83.8)">49</text>
<text x="75.9" y="83.8" transform="rotate(-90 75.9 83.8)">42</text>
<text x="78.5" y="83.8" transform="rotate(-90 78.5 83.8)">33</text>
<text x="81" y="83.8" transform="rotate(-90 81 83.8)">22</text>
<text x="83.6" y="83.8" transform="rotate(-90 83.6 83.8)">10</text>
<text x="86.1" y="83.2" transform="rotate(-90 86.1 83.2)">1</text>
<text x="89.9" y="83.8" transform="rotate(-90 89.9 83.8)">48</text>
<text x="93.7" y="83.8" transform="rotate(-90 93.7 83.8)">43</text>
<text x="106.7" y="88.6">47</text>
<text x="106.7" y="91.2">46</text>
<text x="45.7" y="100.1">56</text>
<text x="107.3" y="98.8">2</text>
<text x="107.3" y="101.3">3</text>
<text x="45.7" y="103.9">53</text>
<text x="45.7" y="106.4">55</text>
<text x="107.3" y="103.9">4</text>
<text x="107.3" y="106.4">5</text>
<text x="45.7" y="111.5">51</text>
<text x="45.7" y="109">54</text>
<text x="107.3" y="109">6</text>
<text x="107.3" y="111.5">7</text>
<text x="45.7" y="115.3">52</text>
<text x="106.7" y="119.1">11</text>
<text x="107.3" y="114">8</text>
<text x="107.3" y="116.6">9</text>
<text x="313.7" y="115.3">2</text>
<text x="320" y="115.3">1</text>
<text x="361.9" y="116.6">2</text>
<text x="368.3" y="116.6">1</text>
<text x="106.7" y="121.7">12</text>
<text x="106.7" y="124.2">13</text>
<text x="300.3" y="122.9">1</text>
<text x="307.1" y="120" transform="rotate(-90 307.1 120)">3</text>
<text x="348.6" y="124.2">1</text>
<text x="355.3" y="121.3" transform="rotate(-90 355.3 121.3)">3</text>
<text x="106.7" y="126.7">14</text>
<text x="106.7" y="129.3">15</text>
<text x="106.7" y="131.8">16</text>
<text x="307.1" y="127.7" transform="rotate(-90 307.1 127.7)">2</text>
<text x="355.3" y="128.9" transform="rotate(-90 355.3 128.9)">2</text>
<text x="45.7" y="134.4">20</text>
<text x="106.7" y="134.4">17</text>
<text x="106.7" y="136.9">18</text>
<text x="45.7" y="139.4">21</text>
<text x="106.7" y="139.4">27</text>
<text x="106.7" y="142">28</text>
<text x="106.7" y="144.5">29</text>
<text x="106.7" y="147.1">30</text>
<text x="106.7" y="149.6">31</text>
<text x="45.7" y="152.1">26</text>
<text x="106.7" y="152.1">32</text>
<text x="106.7" y="154.7">34</text>
<text x="106.7" y="157.2">35</text>
<text x="106.7" y="159.8">36</text>
<text x="45.7" y="163.6">24</text>
<text x="45.7" y="166.1">25</text>
<text x="106.7" y="162.3">37</text>
<text x="106.7" y="167.4">38</text>
<text x="106.7" y="169.9">39</text>
<text x="106.7" y="172.5">40</text>
<text x="106.7" y="175">41</text>
<text x="64.5" y="182.9" transform="rotate(-90 64.5 182.9)">19</text>
<text x="77.2" y="182.9" transform="rotate(-90 77.2 182.9)">57</text>
<text x="214.4" y="200.7" transform="rotate(-90 214.4 200.7)">17</text>
<text x="216.9" y="200.7" transform="rotate(-90 216.9 200.7)">16</text>
<text x="219.5" y="200.7" transform="rotate(-90 219.5 200.7)">15</text>
<text x="222" y="200.7" transform="rotate(-90 222 200.7)">14</text>
<text x="247.4" y="200.7" transform="rotate(-90 247.4 200.7)">13</text>
<text x="249.9" y="200.7" transform="rotate(-90 249.9 200.7)">12</text>
<text x="257.6" y="200.7" transform="rotate(-90 257.6 200.7)">11</text>
<text x="260.1" y="200.7" transform="rotate(-90 260.1 200.7)">10</text>
<text x="266.4" y="200.1" transform="rotate(-90 266.4 200.1)">9</text>
<text x="269" y="200.1" transform="rotate(-90 269 200.1)">8</text>
<text x="280" y="206.8">1</text>
<text x="280" y="209.3">2</text>
<text x="337.2" y="208">1</text>
<text x="362.6" y="208">6</text>
<text x="280" y="211.8">3</text>
<text x="280" y="214.4">4</text>
<text x="337.2" y="211.8">2</text>
<text x="337.2" y="215.6">3</text>
<text x="362.6" y="215.6">4</text>
<text x="362.6" y="211.8">5</text>
<text x="280" y="216.9">5</text>
<text x="280" y="219.5">6</text>
<text x="280" y="222">7</text>
<text x="350.3" y="220.4" transform="rotate(-90 350.3 220.4)">7</text>
<text x="143.5" y="228.3">1</text>
<text x="143.5" y="230.9">2</text>
<text x="143.5" y="233.4">3</text>
<text x="266.4" y="228.6" transform="rotate(-90 266.4 228.6)">18</text>
<text x="269" y="228.6" transform="rotate(-90 269 228.6)">19</text>
<text x="143.5" y="236">4</text>
<text x="69.2" y="248.7">1</text>
<text x="92" y="248.7">8</text>
<text x="69.2" y="252.5">2</text>
<text x="69.2" y="256.3">3</text>
<text x="92" y="256.3">6</text>
<text x="92" y="252.5">7</text>
<text x="139.4" y="254" transform="rotate(-90 139.4 254)">2</text>
<text x="143.5" y="256.3">3</text>
<text x="69.2" y="260.1">4</text>
<text x="92" y="260.1">5</text>
<text x="139.4" y="260.4" transform="rotate(-90 139.4 260.4)">1</text>
</g>
<g font-size="1.8" fill="#0f0f0f">
<text x="134.5" y="83.3">USB_D+</text>
<text x="134.5" y="90.9">USB_D-</text>
<text x="31.7" y="99.8">QSPI_SS</text>
<text x="118.6" y="101.1">GPIO1</text>
<text x="118.6" y="98.5">GPIO0</text>
<text x="31.7" y="106.1">QSPI_SD1</text>
<text x="31.7" y="103.6">QSPI_SD0</text>
<text x="118.6" y="106.1">GPIO3</text>
<text x="118.6" y="103.6">GPIO2</text>
<text x="31.7" y="111.2">QSPI_SD3</text>
<text x="31.7" y="108.7">QSPI_SD2</text>
<text x="118.6" y="111.2">GPIO5</text>
<text x="118.6" y="108.7">GPIO4</text>
<text x="118.6" y="113.8">GPIO6</text>
<text x="231" y="113.8">GPIO17_6V</text>
<text x="307.3" y="111.2">SOL1-</text>
<text x="355.6" y="112.5">SOL2-</text>
<text x="31.7" y="115">QSPI_SCLK</text>
<text x="118.6" y="116.3">GPIO7</text>
<text x="118.6" y="118.8">GPIO8</text>
<text x="117.4" y="123.9">GPIO10</text>
<text x="118.6" y="121.4">GPIO9</text>
<text x="248.2" y="120.1">GPIO17</text>
<text x="283.7" y="122.7">GPIO4</text>
<text x="330.8" y="123.9">GPIO19</text>
<text x="117.4" y="129">GPIO12</text>
<text x="117.4" y="126.5">GPIO11</text>
<text x="117.4" y="131.5">GPIO13</text>
<text x="231" y="126.5">GPIO16_6V</text>
<text x="31.7" y="134.1">XIN</text>
<text x="117.4" y="136.6">GPIO15</text>
<text x="117.4" y="134.1">GPIO14</text>
<text x="248.2" y="132.8">GPIO16</text>
<text x="31.7" y="139.2">XOUT</text>
<text x="117.4" y="141.7">GPIO17</text>
<text x="117.4" y="139.2">GPIO16</text>
<text x="117.4" y="146.8">GPIO19</text>
<text x="117.4" y="149.3">GPIO20</text>
<text x="117.4" y="144.2">GPIO18</text>
<text x="31.7" y="151.9">RUN</text>
<text x="117.4" y="154.4">GPIO22</text>
<text x="117.4" y="151.9">GPIO21</text>
<text x="117.4" y="159.5">GPIO24</text>
<text x="117.4" y="156.9">GPIO23</text>
<text x="31.7" y="165.8">SWD</text>
<text x="31.7" y="163.3">SWCLK</text>
<text x="111.6" y="167.1">GPIO26_ADC0</text>
<text x="117.4" y="162">GPIO25</text>
<text x="111.6" y="172.2">GPIO28_ADC2</text>
<text x="111.6" y="169.6">GPIO27_ADC1</text>
<text x="111.6" y="174.7">GPIO29_ADC3</text>
<text x="216.6" y="185.4" transform="rotate(-90 216.6 185.4)">GPIO22</text>
<text x="251.3" y="190">SOL2-</text>
<text x="247.1" y="193" transform="rotate(-90 247.1 193)">GPIO21</text>
<text x="249.7" y="193" transform="rotate(-90 249.7 193)">GPIO20</text>
<text x="266.2" y="194.3" transform="rotate(-90 266.2 194.3)">GPIO18</text>
<text x="283.1" y="206.5">GPIO17_6V</text>
<text x="283.1" y="209">GPIO16_6V</text>
<text x="386.7" y="207.7">GPIO10</text>
<text x="294" y="214.1">GPIO15</text>
<text x="386.7" y="211.6">GPIO11</text>
<text x="283.8" y="221.7">GPIO13</text>
<text x="283.8" y="219.2">GPIO14</text>
<text x="147.2" y="233.1">USB_D+</text>
<text x="147.2" y="230.6">USB_D-</text>
<text x="269.2" y="235.7">SOL1-</text>
<text x="55.9" y="248.4">QSPI_SS</text>
<text x="168.2" y="250.9">XIN</text>
<text x="54.3" y="252.2">QSPI_SD1</text>
<text x="54.3" y="256">QSPI_SD2</text>
<text x="99.1" y="256">QSPI_SCLK</text>
<text x="99.1" y="252.2">QSPI_SD3</text>
<text x="99.1" y="259.8">QSPI_SD0</text>
<text x="166.5" y="261.1">XOUT</text>
</g>
</svg>
